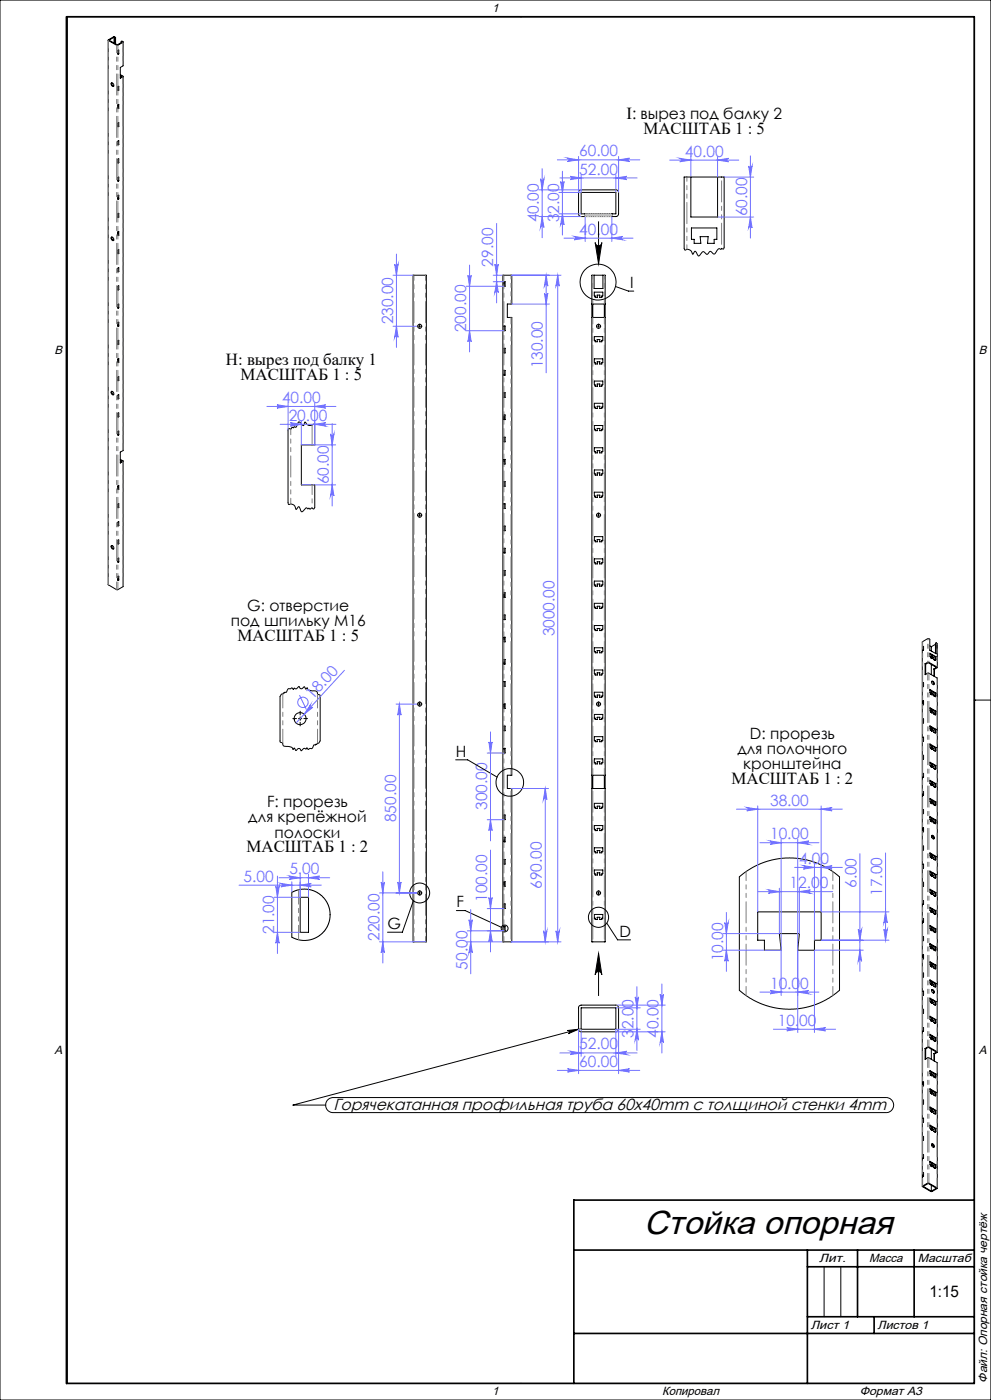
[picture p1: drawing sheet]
<svg xmlns="http://www.w3.org/2000/svg" width="297mm" height="420mm" viewBox="0 0 297 420" stroke-linecap="round" stroke-linejoin="round" font-family="sans-serif">
<g fill="none" stroke="#000" stroke-width=".3">
<path d="M0 0h297v420h-297zM20 5h272v410h-272zM32.4 12v163.4l2.6 1.5 1.9-1v-37.6M34.2 11.2l-1.5 .8 2.4 1.5 1.5-.9-.3-.2M34.2 11.2l.3 .1M34.2 11.2v1.7M34.5 11.3v1.8M34.6 11.2l-.5-.2-1.7 1.1 2.7 1.5 1.8-1-.4-.3-.2 .1M34.6 11.2l-.1 .1M34.6 11.2v2M35.3 15.1l.3-.1v1.1M35.3 15.1v1.2l.3-.2"/>
<path d="M35.3 15.1l.1 .9M35.3 16h.1M35.4 16l.2 .1M35.4 16l-.1 .1M36.3 12.4v.4M36.9 12.6v7.1l-.8 .5v3.3l.8-.5-.8-.6M156 5h.1M33.3 25a.55 .55 0 0 1 .7 .2 .55 .55 0 0 1-.2 .7l-.4-.3zM33.5 24.9v.4l.6 .5M35.3 26l.3-.1v1.1l-.3 .1zM35.3 31.5l.3-.2v1.2l-.3 .1zM35.3 36.9l.3-.1v1.1l-.3 .1z"/>
<path d="M35.3 26.9h.1M35.3 32.4h.1M35.3 37.8h.1M35.4 26v.9M35.4 31.5v.9M35.4 36.9v.9M35.4 26.9l.2 .1M35.4 26.9h-.1M35.4 32.4l.2 .1M35.4 32.4h-.1M35.4 37.8l.2 .1M35.4 37.8h-.1"/>
<path d="M36.1 22.6l.5 .3-.5 .4M36.9 22.9v112.2l-.8 .5v3.3l.8-.5-.8-.6M35.3 42.4l.3-.2v1.1l-.3 .2zM35.3 47.8l.3-.2v1.2l-.3 .1zM35.3 53.3l.3-.2v1.1l-.3 .2zM35.3 58.7l.3-.2v1.2l-.3 .1zM35.3 43.2l.1 .1M35.3 48.7h.1M35.3 54.1h.1M35.3 59.6h.1M35.4 54.1l.2 .1M35.4 42.3v.9"/>
<path d="M35.4 47.7v1M35.4 53.2v.9M35.4 58.6v1M35.4 43.2l.2 .1M35.4 43.2l-.1 .1M35.4 48.7l.2 .1M35.4 54.1l-.1 .1M35.4 59.6l.2 .1M35.4 59.6h-.1M173.6 57.2l.4-.2h10.6a.78 .78 0 0 1 .8 .7v6.5l-.4 .6-10.8 .2a.78 .78 0 0 1-.8-.8v-6.6zM174.2 57.7h10.4v6.5h-10.4zM205 53.1h12v21.1l-.1 .5-.6-.2-.2 .3a.74 .74 0 0 0-1.2 .4l-.7 1-.4-.1-.4-.4a.53 .53 0 0 0-.6-.3 .53 .53 0 0 0-.5 .5 .52 .52 0 0 1-.5 .4 .52 .52 0 0 1-.5-.4l-.2-.3a1.16 1.16 0 0 0-1.4 1l-.4 .1-1-1.3-.7 .9a1.61 1.61 0 0 0-2.4-1.3l-.2-.5z"/>
<path d="M207 53.1v12h8.1v-12M33.4 71.1a.58 .58 0 0 1 .6 .4 .58 .58 0 0 1-.2 .7l-.5-.6zM33.5 71.1v.5l.6 .5M35.3 70.1l.1 .1M35.3 64.1l.3-.1v1.1l-.3 .2zM35.3 69.6l.3-.2v1.2l-.3 .1zM35.3 75l.3-.1v1.1l-.3 .1zM35.3 65h.1M35.3 75.9h.1M35.4 64.1v.9M35.4 69.6v.9M35.4 75v.9"/>
<path d="M35.4 65l.2 .1M35.4 70.5l.2 .1M35.4 70.5h-.1M35.4 75.9l.2 .1M35.4 75.9h-.1M175.4 64.2v.8M178.4 72.8a1.01 1.01 0 0 0 1 .9 1.01 1.01 0 0 0 1-.9l-1 6.3zM179.4 66.4v12.7M183.4 64.2v.8M207.2 68.4h7.6v3.4h-.8v1.2h-1.9l.1-2h-2.4l.2 2h-2v-1.2h-.8zM35.3 80.5l.3-.2v1.2l-.3 .1zM35.3 85.9l.3-.2v1.2l-.3 .1z"/>
<path d="M35.3 91.4l.3-.2v1.1l-.3 .2zM35.3 96.8l.3-.2v1.2l-.3 .1zM35.3 81.4h.1M35.3 86.8h.1M35.3 92.2l.1 .1M35.3 97.7h.1M35.4 80.4v1M35.4 85.9v.9M35.4 91.3v.9M35.4 96.7v1M35.4 81.4l.2 .1M35.4 86.8l.2 .1"/>
<path d="M35.4 86.8h-.1M35.4 92.2l.2 .1M35.4 92.2l-.1 .1M35.4 97.7l.2 .1M35.4 97.7h-.1M123.8 82.6h4v200h-4zM125.6 97.9h.3M125.8 97.7v.4M150.7 82.6h2.7v8.6h-1.4v4h1.4v137.4h-1.4v4h1.4v46h-2.7zM151.1 84.5h.3v1.4h-.3zM151.1 97.8h.3v1.4h-.3zM177.4 82.6h4v200h-4z"/>
<path d="M177.4 91.2h.3M177.4 95.2h.3M177.7 91.2h3.4M177.7 95.2h3.4M177.7 91.2v4M178 82.6v4h2.7v-4M178.1 87.6h2.6v1.2h-.3v.4h-.7l.1-.7h-.8v.7h-.6v-.4h-.3zM179.2 97.9h.3M179.4 97.7v.4M181.1 95.2h.3M181.1 91.2h.3M181.1 91.2v4"/>
<path d="M184.5 86l3.8 1.3h1.6M33.3 117.5a.55 .55 0 0 1 .7 .3 .55 .55 0 0 1-.2 .7l-.4-.4zM33.5 117.4v.5l.6 .5M35.3 108.6h.1M35.3 102.2l.3-.1v1.1l-.3 .2zM35.3 107.7l.3-.2v1.2l-.3 .1zM35.3 113.1l.3-.1v1.1l-.3 .1zM35.3 118.6l.3-.2v1.2l-.3 .1zM35.3 103.1h.1M35.3 114h.1M35.3 119.5h.1M35.4 102.2v.9"/>
<path d="M35.4 107.7v.9M35.4 113.1v.9M35.4 118.5v1M35.4 103.1l.2 .1M35.4 103.1l-.1 .1M35.4 108.6l.2 .1M35.4 108.6h-.1M35.4 114l.2 .1M35.4 114h-.1M35.4 119.5l.2 .1M151.1 104.5h.3v1.4h-.3zM151.1 111.1h.3v1.5h-.3z"/>
<path d="M151.1 117.8h.3v1.4h-.3zM178.1 101h2.6v1.1h-.3v.4h-.7l.1-.6h-.8v.6h-.6v-.4h-.3zM178.1 107.7h2.6v1.1h-.3v.4h-.7l.1-.7h-.8v.7h-.6v-.4h-.3zM178.1 114.3h2.6v1.1h-.3v.5h-.7l.1-.7h-.8v.7h-.6v-.5h-.3zM35.3 124l.3-.1v1.1l-.3 .1zM35.3 129.5l.3-.2v1.1l-.3 .2zM35.3 124.9h.1M35.3 130.3l.1 .1M35.4 124v.9M35.4 129.4v.9M35.4 124.9l.2 .1M35.4 124.9h-.1"/>
<path d="M35.4 130.3l.2 .1M35.4 130.3l-.1 .1M36.1 138l.5 .3-.5 .4M86.5 128.6h.1a.68 .68 0 0 0 1-.4l.3 .2 .3-.4 .5 .2 .9-1.6 1.3 1.1 .5-1.1a1.62 1.62 0 0 0 2.6 .7l.3 .4v5.8h-4v12h4v6.7l-.3 .5a.71 .71 0 0 0-1.1 0l-.3-.2-.2 .1a.65 .65 0 0 0-.7-.2 .65 .65 0 0 0-.5 .5l-.6 .6a1.71 1.71 0 0 1-.9-1.4l-.3-.1-.7 .8a1.62 1.62 0 0 0-2.2-1.5zM151.1 124.5h.3v1.4h-.3zM151.1 131.1h.3v1.5h-.3zM151.1 137.8h.3v1.4h-.3zM178.1 121h2.6v1.1h-.3v.4h-.7l.1-.6h-.8v.6h-.6v-.4h-.3zM178.1 127.7h2.6v1.1h-.3v.4h-.7l.1-.7h-.8v.7h-.6v-.4h-.3zM178.1 134.3h2.6v1.1h-.3v.5h-.7l.1-.7h-.8v.7h-.6v-.5h-.3zM35.3 145.8l.3-.2v1.2l-.3 .1zM35.3 151.2l.3-.1v1.1l-.3 .1z"/>
<path d="M35.3 156.7l.3-.2v1.2l-.3 .1zM35.3 146.7h.1M35.3 152.1h.1M35.3 157.6h.1M35.4 145.8v.9M35.4 151.2v.9M35.4 156.7v.9M35.4 146.7l.2 .1M35.4 146.7h-.1M35.4 152.1l.2 .1M35.4 152.1h-.1M35.4 157.6l.2 .1"/>
<path d="M35.4 157.6h-.1M125.6 154.6h.3M125.8 154.4v.3M151.1 144.5h.3v1.4h-.3zM151.1 151.1h.3v1.5h-.3zM151.1 157.8h.3v1.4h-.3zM178.1 141h2.6v1.1h-.3v.4h-.7l.1-.6h-.8v.6h-.6v-.4h-.3zM178.1 147.7h2.6v1.1h-.3v.4h-.7l.1-.7h-.8v.7h-.6v-.4h-.3zM179.2 154.6h.3M179.4 154.4v.3M33.4 163.7a.57 .57 0 0 1 .6 .3 .57 .57 0 0 1-.2 .7l-.5-.5zM33.5 163.7v.5l.6 .4"/>
<path d="M35.3 162.7h.1M35.3 162.1l.3-.1v1.1l-.3 .1zM35.3 167.6l.3-.2v1.2l-.3 .1zM35.3 173l.3-.2v1.2l-.3 .1zM35.3 168.4h.1M35.3 173.9h.1M35.4 162.1v.9M35.4 167.5v.9M35.4 172.9v1M35.4 163l.2 .1M35.4 163h-.1M35.4 168.4l.2 .2"/>
<path d="M35.4 173.9l.2 .1M151.1 164.5h.3v1.4h-.3zM151.1 171.2h.3v1.4h-.3zM151.1 177.8h.3v1.4h-.3zM178.1 161h2.6v1.1h-.3v.4h-.7l.1-.6h-.8v.6h-.6v-.4h-.3zM178.1 167.7h2.6v1.1h-.3v.4h-.7l.1-.7h-.8v.7h-.6v-.4h-.3zM178.1 174.3h2.6v1.2h-.3v.3h-.7l.1-.6h-.8v.6h-.6v-.3h-.3zM151.1 184.5h.3v1.4h-.3zM151.1 191.2h.3v1.4h-.3zM151.1 197.8h.3v1.4h-.3zM178.1 181h2.6v1.1h-.3v.4h-.7l.1-.6h-.8v.6h-.6v-.4h-.3zM178.1 187.7h2.6v1.1h-.3v.4h-.7l.1-.7h-.8v.7h-.6v-.4h-.3z"/>
<path d="M178.1 194.3h2.6v1.2h-.3v.3h-.7l.1-.6h-.8v.6h-.6v-.3h-.3zM276.5 194l.3-.1v1.2l-.3 .1zM276.5 194l.2 .2M276.7 194.2v.9M276.8 194.1l-.1 .1M277.2 199.1v3.3l1-.5 2.7 1.6v112.1M277.2 199.1l1.1-.4 2.6 1.5-.8 .6M277.2 199.1l.2 .1M277.4 199.2l.8-.4 2.4 1.4-.7 .5M277.4 199.2v3.1M278.7 193.8l.4 .2M278.7 196.2l1.6 .9"/>
<path d="M279.1 194v1.3M279.1 196.4v1.1M279.1 199.4v3M279.2 196.5v.2l.2-.1M279.3 197l.6 .4-.1 .5 .5 .3v-1.1M279.3 197l-.2 .1 .1 .4M279.4 196.6h.1M279.4 195.4v.1M280.4 193.3l-1.3 .7M280.5 197l-1.8-1v.9l.7 .7-.1-.6M280.5 197v.9l-.2-.1-.2 .3M280.5 197l-.2 .1"/>
<path d="M280.6 192.9v3.2l-1.9-1v-3.3l-.7-.2-1.6 1v163.3M280.6 192.9l.3 .2v7.1M280.6 192.9l-.2 .1v3M84.2 208.4l.5-.1 .2-.4 .4-.2a.57 .57 0 0 0 .7-.5 .78 .78 0 0 1 1.1-.6l.4-.2 .4 .5 .3-.5a.73 .73 0 0 0 .8 .2 .73 .73 0 0 0 .5-.6l.1-.1a.83 .83 0 0 0 .8 .7 .83 .83 0 0 0 .8-.6l.5 .7 .4-.4a.9 .9 0 0 0 1 .9l1.8 .2 .2 .9 .9 .3v13.7l-.4 .6h-.5l-.1 .4-.9 .2a1.03 1.03 0 0 1-.9 1.1l-.8 .2-.5-.5-.2 .4a.73 .73 0 0 0-.8-.2 .73 .73 0 0 0-.5 .7h-.1a.78 .78 0 0 0-.7-.7 .78 .78 0 0 0-.8 .7l-.6-.8-.4 .5a1.13 1.13 0 0 0-1.5-1l-1.4-.2-.2-.8-.8-.4v-13.6zM89.4 215.6h1.1M90 215.1v1M125.6 211.2h.3M125.8 211v.4M151.1 204.5h.3v1.4h-.3zM151.1 211.2h.3v1.4h-.3zM151.1 217.8h.3v1.4h-.3zM178.1 201h2.6v1.1h-.3v.4h-.7l.1-.7h-.8v.7h-.6v-.4h-.3z"/>
<path d="M178.1 207.7h2.6v1.1h-.3v.4h-.7l.1-.7h-.8v.7h-.6v-.4h-.3zM178.1 214.3h2.6v1.2h-.3v.3h-.7l.1-.6h-.8v.6h-.6v-.3h-.3zM179.2 211.2h.3M179.4 211v.4M276.5 204.9l.3-.1v1.1l-.3 .2zM276.5 210.4l.3-.2v1.2l-.3 .1zM276.5 215.8l.3-.1v1.1l-.3 .2zM276.5 215.8l.2 .1M276.5 210.4l.2 .1M276.5 204.9l.2 .2M276.7 205.1v.9M276.7 210.5v.9"/>
<path d="M276.7 215.9v1M276.7 215.9h.1M276.8 210.4l-.1 .1M276.8 205l-.1 .1M278.7 218l1.6 .9M278.7 212.5l1.6 .9M278.7 207.1l1.6 .9M279.1 207.3v1.1M279.1 212.8v1M279.1 218.2v1.1M279.2 218.2v.3l.2-.1M279.2 207.3v.3l.2-.1"/>
<path d="M279.2 212.8v.3l.2-.2M279.2 204.4l.6 .4v.6M279.3 204.3a.56 .56 0 0 1 .7 .4 .56 .56 0 0 1-.3 .7l-.5-.5zM279.3 207.9l.6 .4-.1 .5 .5 .2v-1M279.3 213.4l.6 .3-.1 .5 .5 .3v-1.1M279.3 218.8l.6 .3-.1 .6 .5 .2v-1M279.3 218.8l-.2 .1 .1 .4M279.3 213.4l-.2 .1 .1 .3M279.3 207.9l-.2 .2 .1 .3M279.4 207.5h.1M279.4 212.9v.1M279.9 200.7v2.1"/>
<path d="M279.9 200.7l.2 .1M280.1 200.8v2.1M280.5 207.9l-1.8-1v.9l.7 .7-.1-.6M280.5 213.3l-1.8-1v.9l.7 .7-.1-.5M280.5 218.8l-1.8-1v.9l.2 .4 .5 .3-.1-.6M280.5 207.9v.9l-.4 .1M280.5 213.3v1l-.4 .1M280.5 218.8v.9l-.4 .1M280.5 218.8l-.2 .1M280.5 213.3l-.2 .1M280.5 207.9l-.2 .1M292 210h.1"/>
<path d="M292 210h5M136.6 227.9h3.6l8.8 5.2M151.1 224.5h.3v1.4h-.3zM177.4 236.6h.3M177.4 232.6h.3M177.7 236.6h3.4M177.7 232.6h3.4M177.7 232.6v4M178.1 221h2.6v1.1h-.3v.4h-.7l.1-.7h-.8v.7h-.6v-.4h-.3zM178.1 227.7h2.6v1.1h-.3v.4h-.7l.1-.7h-.8v.7h-.6v-.4h-.3zM181.1 232.6h.3M181.1 236.6h.3"/>
<path d="M181.1 232.6v4M276.5 221.3l.3-.2v1.2l-.3 .1zM276.5 226.7l.3-.1v1.1l-.3 .1zM276.5 232.1l.3-.1v1.2l-.3 .1zM276.5 237.6l.3-.1v1.1l-.3 .1zM276.5 237.6l.2 .1M276.5 232.1l.2 .2M276.5 226.7l.2 .1M276.5 221.3l.2 .1M276.7 221.4v.9M276.7 226.8v.9M276.7 232.3v.9"/>
<path d="M276.7 237.7v.9M276.7 232.3h.1M276.8 237.7h-.1M276.8 226.8h-.1M276.8 221.4h-.1M278.7 239.8l1.6 .9M278.7 234.3l1.6 .9M278.7 228.9l1.6 .9M278.7 223.4l1.6 .9M279.1 223.7v1M279.1 229.1v1M279.1 234.5v1.1"/>
<path d="M279.1 240v1M279.2 234.6v.2l.2-.1M279.2 223.7v.2l.2-.1M279.2 229.1v.3l.2-.1M279.3 224.2l.1 .6-.7-.7v-.9l1.8 1M279.3 224.2l.6 .4-.1 .5 .5 .3v-1.1M279.3 229.7l.6 .3-.1 .6 .5 .2v-1M279.3 235.1l.6 .4-.1 .5 .5 .3v-1.1M279.3 235.1l-.2 .1 .1 .4M279.3 229.7l-.2 .1 .1 .4M279.3 224.2l-.1 .5M279.4 229.3h.1"/>
<path d="M279.4 223.8h.1M280.5 229.7l-1.8-1v.9l.7 .7-.1-.6M280.5 235.1l-1.8-1v.9l.2 .5 .5 .2-.1-.6M280.5 224.2v1l-.4 .1M280.5 229.7v.9l-.4 .1M280.5 235.1v1l-.2-.2-.2 .3M280.5 235.1l-.2 .1M280.5 229.7l-.2 .1M280.5 224.2l-.2 .1M151.1 244.5h.3v1.4h-.3zM151.1 251.2h.3v1.4h-.3zM151.1 257.8h.3v1.4h-.3z"/>
<path d="M178.1 241h2.6v1.1h-.3v.4h-.7l.1-.7h-.8v.7h-.6v-.4h-.3zM178.1 247.7h2.6v1.1h-.3v.4h-.7l.1-.7h-.8v.7h-.6v-.4h-.3zM178.1 254.3h2.6v1.2h-.3v.4h-.7l.1-.7h-.8v.7h-.6v-.4h-.3zM276.5 243l.3-.1v1.1l-.3 .2zM276.5 248.5l.3-.2v1.2l-.3 .1zM276.5 253.9l.3-.1v1.1l-.3 .2zM276.5 259.4l.3-.2v1.2l-.3 .1zM276.5 259.4l.2 .1M276.5 253.9l.2 .2M276.5 248.5l.2 .1M276.5 243l.2 .2M276.7 243.2v.9"/>
<path d="M276.7 248.6v.9M276.7 254.1v.9M276.7 259.5v.9M276.8 259.5h-.1M276.8 254l-.1 .1M276.8 248.5l-.1 .1M276.8 243.1l-.1 .1M278.7 256.1l1.6 .9M278.7 245.2l1.6 .9M279.1 245.4v1.1M279.1 256.3v1.1M279.2 240v.3l.2-.1"/>
<path d="M279.2 245.5v.2l.2-.1M279.2 256.3v.3l.2-.1M279.2 250.7a.57 .57 0 0 1 .7 .2 .57 .57 0 0 1-.1 .8l-.5-.3zM279.2 250.7l.6 .4v.6M279.3 240.6l.1 .6-.7-.7v-1l1.8 1.1M279.3 256.9l.1 .6-.5-.3-.2-.4v-.9l1.8 1M279.3 240.6l.6 .3-.1 .5 .5 .3v-1M279.3 246l.6 .4-.1 .5 .5 .2v-1M279.3 256.9l.6 .4-.1 .5 .5 .2v-1M279.3 256.9l-.2 .1 .1 .4M279.3 246l-.2 .2 .1 .3M279.3 240.6l-.1 .4"/>
<path d="M279.4 245.6h.1M279.4 240.1v.1M279.4 256.5h.1M279.4 250.7v.4M279.4 251l-.2 .1M280.5 246l-1.8-1v.9l.7 .7-.1-.6M280.5 240.6v.9l-.4 .1M280.5 246v.9l-.4 .1M280.5 256.9v.9l-.4 .1M280.5 256.9l-.2 .1M280.5 246l-.2 .1M280.5 240.6l-.2 .1"/>
<path d="M87.5 267.7l1.5-.7 1.5-.2 2.8 .2 2.7 1.4 1.9 2.1 1 2.9v1.7l-.2 1.4-1.4 2.7-2.1 1.8-1.6 .8-1.9 .3-2.2-.1-2-.9zM90 269.2h2.5v10.5h-2.5zM123.9 270.2l-3.3 9.5h-4.5M125.6 267.9h.3M125.8 267.7v.4M136.8 273.2h2.6l10.8 5M151.1 264.5h.3v1.4h-.3zM151.1 271.2h.3v1.4h-.3zM151.1 277.8h.3v1.4h-.3zM178.1 261h2.6v1.1h-.3v.4h-.7l.1-.7h-.8v.7h-.6v-.4h-.3zM178.1 274.3h2.6v1.2h-.3v.4h-.7l.1-.7h-.8v.7h-.6v-.4h-.3zM179.2 267.9h.3"/>
<path d="M179.4 267.7v.4M181.9 276.9l3.2 5.1h3.9M221.6 263l3.2-2.3 3.3-1.7 4.5-1.3 3.9-.3 4.4 .4 4.2 1.2 3.4 1.8 3.1 2.2-.1 34.2-3.1 2.3-3.9 1.9-4.1 1.1-4.3 .3-3.9-.5-3.9-1.1-3.5-1.7-3.2-2.4zM227.1 273.6h19v8.5h-2v3h-5l.5-5h-6l.5 5h-5v-3h-2zM276.5 264.8l.3-.1v1.1l-.3 .1zM276.5 270.2l.3-.1v1.2l-.3 .1zM276.5 275.7l.3-.1v1.1l-.3 .1zM276.5 275.7l.2 .1M276.5 270.2l.2 .2M276.5 264.8l.2 .1M276.7 264.9v.9M276.7 270.4v.9"/>
<path d="M276.7 275.8v.9M276.7 270.4h.1M276.8 275.8h-.1M276.8 264.9h-.1M278.7 277.9l1.6 .9M278.7 272.4l1.6 .9M278.7 267l1.6 .9M278.7 261.5l1.6 .9M279.1 261.8v1M279.1 267.2v1M279.1 272.6v1.1M279.1 278.1v1"/>
<path d="M279.2 267.2v.3l.2-.1M279.2 278.1v.3l.2-.2M279.2 261.8v.2l.2-.1M279.2 272.7v.2l.2-.1M279.3 262.4l.6 .3-.1 .5 .5 .3v-1.1M279.3 267.8l.6 .3-.1 .6 .5 .2v-1M279.3 273.2l.6 .4-.1 .5 .5 .3v-1.1M279.3 278.7l.6 .3-.1 .5 .5 .3v-1M279.3 278.7l-.2 .1 .1 .3M279.3 273.2l-.2 .1 .1 .4M279.3 267.8l-.2 .1 .1 .4M279.3 262.4l-.2 .1 .1 .3"/>
<path d="M279.4 261.9h.1M279.4 272.8h.1M280.5 262.3l-1.8-1v.9l.7 .7-.1-.5M280.5 267.8l-1.8-1v.9l.7 .7-.1-.6M280.5 273.2l-1.8-1v.9l.2 .5 .5 .2-.1-.6M280.5 278.7l-1.8-1.1v1l.7 .7-.1-.6M280.5 262.3v1l-.4 .1M280.5 267.8v.9l-.4 .1M280.5 273.2v1l-.4 .1M280.5 278.7v.9l-.4 .1M280.5 278.7l-.2 .1M280.5 273.2l-.2 .1"/>
<path d="M280.5 267.8l-.2 .1M280.5 262.3l-.2 .1M179.4 286.1l1 6.3a1.01 1.01 0 0 0-1-.9 1.01 1.01 0 0 0-1 .9zM179.4 286.1v12.7M276.5 281.1l.3-.1v1.2l-.3 .1zM276.5 286.6l.3-.2v1.2l-.3 .1zM276.5 292l.3-.1v1.1l-.3 .2zM276.5 297.5l.3-.2v1.2l-.3 .1zM276.5 297.5l.2 .1M276.5 292l.2 .2M276.5 286.6l.2 .1M276.5 281.1l.2 .2"/>
<path d="M276.7 281.3v.9M276.7 286.7v.9M276.7 292.2v.9M276.7 297.6v.9M276.7 286.7h.1M276.8 297.6h-.1M276.8 292.1l-.1 .1M276.8 281.2l-.1 .1M278.7 299.6l1.6 .9M278.7 294.2l1.6 .9M278.7 288.7l1.6 .9M278.7 283.3l1.6 .9"/>
<path d="M279.1 283.5v1.1M279.1 289v1M279.1 294.4v1.1M279.1 299.9v1M279.2 283.6v.2l.2-.1M279.2 294.4v.3l.2-.1M279.2 289v.3l.2-.2M279.2 299.9v.3l.2-.2M279.2 297l.6 .4v.5M279.3 296.8a.56 .56 0 0 1 .7 .4 .56 .56 0 0 1-.3 .7l-.5-.5zM279.3 295l.1 .6-.7-.7v-.9l1.8 1M279.3 284.1l.6 .4-.1 .5 .5 .3v-1.1"/>
<path d="M279.3 289.6l.6 .3-.1 .5 .5 .3v-1.1M279.3 295l.6 .4-.1 .5 .5 .2v-1M279.3 295l-.1 .5M279.3 289.6l-.2 .1 .1 .3M279.3 284.1l-.2 .2 .1 .3M279.4 289.1v.1M280.5 284.1l-1.8-1v.9l.7 .7-.1-.6M280.5 289.5l-1.8-1v.9l.2 .5 .5 .2-.1-.5M280.5 284.1v.9l-.4 .1M280.5 289.5v1l-.4 .1M280.5 295v.9l-.4 .1M280.5 295l-.2 .1"/>
<path d="M280.5 289.5l-.2 .1M280.5 284.1l-.2 .1M170 309.2l3.4-.4-3.1 1.3a.5 .5 0 0 0 .4-.6 .5 .5 0 0 0-.7-.3zM173.4 308.8l-85.6 22.7h9.8M173.6 301.8l.6-.3 10.8 .2 .4 .6v6.5a.78 .78 0 0 1-.8 .7h-10.4a.73 .73 0 0 1-.8-.7v-6.6zM174.2 302.3h10.4v6.5h-10.4zM276.5 302.9l.3-.1v1.1l-.3 .2zM276.5 308.4l.3-.2v1.2l-.3 .1zM276.5 308.4l.2 .1M276.5 302.9l.2 .1M276.7 303v1M276.7 308.5v.9"/>
<path d="M276.7 303h.1M276.8 308.5h-.1M277.2 314.6v3.2l1.1-.5 2.6 1.6v37.6M277.2 314.6l1.1-.5 2.5 1.4v.3l-.7 .4M277.2 314.6l.2 .1M277.4 314.7l.8-.5 2.4 1.4-.7 .5M277.4 314.7v3M278.7 310.5l1.6 .9M278.7 305.1l1.6 .9M279.1 305.3v1M279.1 310.7v1.1M279.1 314.8v3"/>
<path d="M279.2 310.8v.2l.2-.1M279.2 305.3v.3l.2-.1M279.3 311.3l.1 .6-.7-.7v-.9l1.8 1M279.3 300.5l.6 .3-.1 .5 .5 .3v-1.1M279.3 305.9l.6 .3-.1 .6 .5 .2v-1M279.3 311.3l.6 .4-.1 .5 .5 .3v-1.1M279.3 311.3l-.2 .1 .1 .4M279.3 305.9l-.2 .1 .1 .4M279.3 300.5l-.2 .1 .1 .3M279.4 300h.1M279.4 305.5h.1M279.9 316.1v2.2"/>
<path d="M279.9 316.1l.2 .1M280.1 316.2v2.2M280.5 300.4l-1.8-1v.9l.7 .7-.1-.5M280.5 305.9l-1.8-1v.9l.2 .4 .5 .3-.1-.6M280.5 300.4v1l-.4 .1M280.5 305.9v.9l-.2-.1-.2 .2M280.5 311.3v1l-.4 .1M280.5 311.3l-.2 .1M280.5 305.9l-.2 .1M280.5 300.4l-.2 .1M98.3 329.9l1.4-.6h165.9a2.26 2.26 0 0 1 2.2 2.2 2.26 2.26 0 0 1-2.2 2.3h-165.7a2.25 2.25 0 0 1-2.1-1.4 2.25 2.25 0 0 1 .5-2.5zM276.5 324.7l.3-.1v1.1l-.3 .1z"/>
<path d="M276.5 330.1l.3-.1v1.1l-.3 .2zM276.5 335.6l.3-.2v1.2l-.3 .1zM276.5 335.6l.2 .1M276.5 330.1l.2 .2M276.5 324.7l.2 .1M276.7 324.8v.9M276.7 330.3v.9M276.7 335.7v.9M276.8 335.7h-.1M276.8 330.2l-.1 .1M276.8 324.8h-.1M278.7 337.7l1.6 .9"/>
<path d="M278.7 332.3l1.6 .9M278.7 326.8l1.6 1M278.7 321.4l1.6 .9M279.1 321.6v1.1M279.1 327.1v1M279.1 332.5v1.1M279.1 338v1M279.2 327.1v.3l.2-.2M279.2 332.5v.3l.2-.1M279.2 338v.3l.2-.2M279.3 327.7l.1 .6-.5-.3-.2-.5v-.9l1.8 1.1M279.3 322.2l.6 .4-.1 .5 .5 .3v-1.1"/>
<path d="M279.3 327.7l.6 .3-.1 .5 .5 .3v-1M279.3 333.1l.6 .4-.1 .5 .5 .2v-1M279.3 338.6l.6 .3-.1 .5 .5 .3v-1.1M279.3 338.6l-.2 .1 .1 .3M279.3 333.1l-.2 .2 .1 .3M279.3 327.7l-.2 .1 .1 .3M279.3 322.2l-.2 .2 .1 .3M279.4 332.7h.1M279.4 338.1v.1M280.5 322.2l-1.8-1v.9l.2 .5 .5 .2-.1-.6M280.5 333.1l-1.8-1v.9l.7 .7-.1-.6M280.5 338.5l-1.8-1v.9l.7 .7-.1-.5"/>
<path d="M280.5 322.2v.9l-.2-.1-.2 .3M280.5 327.7v.9l-.4 .1M280.5 333.1v.9l-.4 .1M280.5 338.5v1l-.4 .1M280.5 338.5l-.2 .1M280.5 333.1l-.2 .1M280.5 327.7l-.2 .1M280.5 322.2l-.2 .1M276.4 355.9l1.8-1 2.7 1.6-1.9 1zM276.5 341l.3-.1v1.1l-.3 .2zM276.5 346.5l.3-.2v1.2l-.3 .1zM276.5 351.9l.3-.1v1.1l-.3 .1z"/>
<path d="M276.5 351.9l.2 .1M276.5 346.5l.2 .1M276.5 341l.2 .1M276.7 355.9l1.5-.8 2.4 1.4-1.5 .8zM276.7 341.1v1M276.7 346.6v.9M276.7 352v.9M276.7 341.1h.1M276.8 352h-.1M276.8 346.6h-.1M278.7 348.6l1.6 .9M279.1 348.9v1"/>
<path d="M279.1 355.6v1.7M279.2 348.9v.2l.2-.1M279.2 343.2a.59 .59 0 0 1 .7 .3 .59 .59 0 0 1-.1 .7l-.5-.3zM279.2 343.2l.6 .5v.5M279.3 349.5l.6 .3-.1 .5 .5 .3v-1.1M279.3 349.5l-.2 .1 .1 .3M279.4 349h.1M279.4 343.3v.3M279.4 343.6l-.2 .1M280.5 349.4l-1.8-1v.9l.7 .7-.1-.5M280.5 349.4v1l-.4 .1M280.5 349.4l-.2 .1"/>
<path d="M247 380v15M252 380v15M156 415h.1"/>
<circle cx="125.8" cy="97.9" r=".61"/>
<circle cx="179.2" cy="84.6" r="5.4"/>
<circle cx="179.4" cy="97.9" r=".61"/>
<circle cx="125.8" cy="154.6" r=".61"/>
<circle cx="179.4" cy="154.6" r=".61"/>
<circle cx="90" cy="215.6" r="1.8"/>
<circle cx="125.8" cy="211.2" r=".6"/>
<circle cx="179.4" cy="211.2" r=".6"/>
<circle cx="152.8" cy="234.7" r="4.1"/>
<circle cx="125.8" cy="267.9" r=".61"/>
<circle cx="125.8" cy="267.9" r="3"/>
<circle cx="151.2" cy="278.5" r="1.02"/>
<circle cx="179.4" cy="275.2" r="3"/>
<circle cx="179.4" cy="267.9" r=".61"/>
</g>
<path d="M153.1 95.2v137.3M177.7 95.2v137.3M181.1 95.2v137.3" fill="none" stroke="#808080" stroke-width=".3" stroke-dasharray="6.3 1.3 1.3 1.3 1.3 1.3" stroke-dashoffset="4.4"/>
<path d="M153.1 82.5v8.7M177.7 82.5v8.7M181.1 82.5v8.7" fill="none" stroke="#808080" stroke-width=".3" stroke-dasharray="6.3 1.3 1.3 1.3 1.3 1.3" stroke-dashoffset="5.2"/>
<path d="M124.1 82.5v200M127.5 82.5v200M151 82.5v200" fill="none" stroke="#808080" stroke-width=".3" stroke-dasharray="6.3 1.3 1.3 1.3 1.3 1.3" stroke-dashoffset="4.8"/>
<path d="M153.1 236.5v46M177.7 236.5v46M181.1 236.5v46" fill="none" stroke="#808080" stroke-width=".3" stroke-dasharray="6.3 1.3 1.3 1.3 1.3 1.3" stroke-dashoffset="-.8"/>
<path d="M36.8 138.4v37.6M93.5 145.5v6.8M278 317.4v37.5M278.4 317.4v37.5M280.8 318.8v37.5" fill="none" stroke="#808080" stroke-width=".3" stroke-dasharray="6.3 1.3 1.3 1.3 1.3 1.3" stroke-dashoffset="3.4"/>
<path d="M32.5 12.1v163.4M35 13.6v163.3M35.3 13.6v163.3M276.5 192.5v163.3" fill="none" stroke="#808080" stroke-width=".3" stroke-dasharray="6.3 1.3 1.3 1.3 1.3 1.3" stroke-dashoffset="4.1"/>
<path d="M36.8 12.7v7.1M278 191.6v7.1M278.4 191.6v7.1M280.8 193v7.1" fill="none" stroke="#808080" stroke-width=".3" stroke-dasharray="6.3 1.3 1.3 1.3 1.3 1.3" stroke-dashoffset="6"/>
<path d="M36.8 23v112.2M278 202v112.1M278.4 202v112.1M280.8 203.4v112.1" fill="none" stroke="#808080" stroke-width=".3" stroke-dasharray="6.3 1.3 1.3 1.3 1.3 1.3" stroke-dashoffset="4.3"/>
<path d="M223.6 261.5v37.1M249.6 261.5v37.1" fill="none" stroke="#808080" stroke-width=".3" stroke-dasharray="6.3 1.3 1.3 1.3 1.3 1.3" stroke-dashoffset="3.6"/>
<path d="M89.5 266.9v15" fill="none" stroke="#808080" stroke-width=".3" stroke-dasharray="6.3 1.3 1.3 1.3 1.3 1.3" stroke-dashoffset="2"/>
<path d="M84.8 208.3v14.6M95.2 208.3v14.6" fill="none" stroke="#808080" stroke-width=".3" stroke-dasharray="6.3 1.3 1.3 1.3 1.3 1.3" stroke-dashoffset="2.2"/>
<path d="M93.5 127.6v5.9" fill="none" stroke="#808080" stroke-width=".3" stroke-dasharray="6.3 1.3 1.3 1.3 1.3 1.3"/>
<path d="M87.1 128.8v22.3" fill="none" stroke="#808080" stroke-width=".3" stroke-dasharray="6.3 1.3 1.3 1.3 1.3 1.3" stroke-dashoffset="4.7"/>
<path d="M216.3 53.1v21.4" fill="none" stroke="#808080" stroke-width=".3" stroke-dasharray="6.3 1.3 1.3 1.3 1.3 1.3" stroke-dashoffset="-1.2"/>
<path d="M205.9 53.1v21.7" fill="none" stroke="#808080" stroke-width=".3" stroke-dasharray="6.3 1.3 1.3 1.3 1.3 1.3" stroke-dashoffset="5"/>
<g fill="none" stroke="#7171ff" stroke-width=".3">
<path d="M161.5 57h12.7M162 53.6a.51 .51 0 0 0 .5 .5 .51 .51 0 0 0 .5-.5l-.5 3.4zM162.5 50.6v20.7M167 48h24.7M167.8 53.4h23.1M168 54.5a.51 .51 0 0 0 .5 .4 .51 .51 0 0 0 .6-.4l-.5 3.2zM168.6 51.4v19.1M170.1 47.4l3.3 .6-3.3 .5a.51 .51 0 0 0 .4-.6 .51 .51 0 0 0-.4-.5zM170.9 52.9l3.3 .5-3.3 .5a.49 .49 0 0 0 .4-.5 .49 .49 0 0 0-.4-.5zM173.4 46.9v10.8M174.2 52.4v5.3h-6.7M184.6 53.4l3.3-.5a.49 .49 0 0 0-.5 .5 .49 .49 0 0 0 .5 .5z"/>
<path d="M184.6 52.4v5.3M185.4 48l3.3-.6a.51 .51 0 0 0-.5 .5 .51 .51 0 0 0 .5 .6zM185.4 46.9v10.8M200.7 48h20.7M203.7 47.5l3.3 .5-3.3 .5a.51 .51 0 0 0 .5-.5 .51 .51 0 0 0-.5-.5zM207 47v6.1M215.1 48l3.2-.5a.51 .51 0 0 0-.4 .5 .51 .51 0 0 0 .4 .5zM215.1 47v6.1M217 53.1h8.9M224.4 49.8a.51 .51 0 0 0 .5 .5 .51 .51 0 0 0 .5-.5l-.5 3.3zM224.9 46.8v24.7M118.3 79.3a.51 .51 0 0 0 .5 .5 .51 .51 0 0 0 .5-.5l-.5 3.3z"/>
<path d="M118.8 76.2v28M140.7 79.5v26.1M148.3 79.3a.51 .51 0 0 0 .5 .5 .51 .51 0 0 0 .5-.5l-.5 3.3zM148.8 67v23.9M161.5 65h12.7M162.5 65l.5 3.2a.51 .51 0 0 0-.5-.4 .51 .51 0 0 0-.5 .4zM167.5 64.2h6.7M168.6 64.2l.5 3.2a.51 .51 0 0 0-.6-.4 .51 .51 0 0 0-.5 .4zM169 71.5h20.7M172.1 70.9l3.3 .6-3.3 .4a.51 .51 0 0 0 .5-.5 .51 .51 0 0 0-.5-.5zM175.4 65v7.4M183.4 71.5l3.3-.6a.51 .51 0 0 0-.5 .5 .51 .51 0 0 0 .5 .5z"/>
<path d="M183.4 65v7.4M215.1 65.1h10.8M224.9 65.1l.5 3.3a.51 .51 0 0 0-.5-.5 .51 .51 0 0 0-.5 .5zM117.8 82.6h6M117.8 97.9h7.2M118.8 97.9l.5 3.3a.51 .51 0 0 0-.5-.5 .51 .51 0 0 0-.5 .5zM139.7 99.2h11.4M139.7 85.9h11.4M140.2 82.6a.49 .49 0 0 0 .5 .5 .49 .49 0 0 0 .5-.5l-.5 3.3zM140.7 99.2l.5 3.3a.49 .49 0 0 0-.5-.5 .49 .49 0 0 0-.5 .5zM147.8 84.5h3.3M147.8 82.6h2.9"/>
<path d="M148.8 84.5l.5 3.3a.51 .51 0 0 0-.5-.5 .51 .51 0 0 0-.5 .5zM153.1 82.6h15M153.1 91.2h11.6M163.2 87.9a.51 .51 0 0 0 .5 .5 .51 .51 0 0 0 .5-.5l-.5 3.3zM163.7 82.6l.5 3.2a.51 .51 0 0 0-.5-.4 .51 .51 0 0 0-.5 .4zM163.7 82.6v29.2M167.1 82.6l.5 3.2a.51 .51 0 0 0-.5-.4 .51 .51 0 0 0-.5 .4zM167.1 82.6v200M80 121.9h20.7M83 121.4l3.3 .5-3.3 .5a.49 .49 0 0 0 .5-.5 .49 .49 0 0 0-.5-.5zM84 127.3h16.7M86.3 120.9v8.3"/>
<path d="M87 126.8l3.3 .5-3.3 .5a.51 .51 0 0 0 .5-.5 .51 .51 0 0 0-.5-.5zM90.3 126.3v7.2h10.3M94.3 127.3l3.3-.5a.51 .51 0 0 0-.5 .5 .51 .51 0 0 0 .5 .5zM94.3 121.9l3.3-.5a.49 .49 0 0 0-.5 .5 .49 .49 0 0 0 .5 .5zM94.3 120.9v12.6M99.1 130.2a.51 .51 0 0 0 .5 .5 .51 .51 0 0 0 .5-.5l-.5 3.3zM99.6 127.1v24.7M90.3 145.5h10.3M99.6 145.5l.5 3.3a.51 .51 0 0 0-.5-.5 .51 .51 0 0 0-.5 .5zM89.7 208.5l2.1 4.3M93 211.5a.51 .51 0 0 0 .1 .7 .51 .51 0 0 0 .7 0l-2.6 2.1zM103.2 201.1l-14.5 15.8"/>
<path d="M118.7 211.2h6.3M119.7 211.2l.5 3.3a.49 .49 0 0 0-.5-.5 .49 .49 0 0 0-.5 .5zM119.7 211.2v56.7M147 219.6v32.7M146 225.9h5.1M146.5 222.6a.49 .49 0 0 0 .5 .5 .49 .49 0 0 0 .5-.5l-.5 3.3zM153.1 236.6h11.3M163.4 236.6l.5 3.3a.51 .51 0 0 0-.5-.5 .51 .51 0 0 0-.5 .5zM163.4 236.6v46M146 245.9h5.1M147 245.9l.5 3.3a.49 .49 0 0 0-.5-.5 .49 .49 0 0 0-.5 .5zM147 255v30.6"/>
<path d="M220.7 242.8h31.7M223.8 242.2l3.3 .6-3.3 .5a.51 .51 0 0 0 .5-.6 .51 .51 0 0 0-.5-.5zM227.1 241.8v31.8M227.8 252.8h17.6M230.8 252.3l3.3 .5-3.3 .5a.51 .51 0 0 0 .5-.5 .51 .51 0 0 0-.5-.5zM234.1 251.8v46.8M239.1 252.8l3.3-.5a.51 .51 0 0 0-.5 .5 .51 .51 0 0 0 .5 .5zM239.1 251.8v58M240.8 259.7l3.3 .5-3.3 .5a.51 .51 0 0 0 .5-.5 .51 .51 0 0 0-.5-.5zM244.1 259.2v22.9M246.1 242.8l3.3-.6a.51 .51 0 0 0-.5 .5 .51 .51 0 0 0 .5 .6zM246.1 241.8v31.8h20.3"/>
<path d="M257.7 256.1v35.3M265.4 255.9v26.2M71.6 265.6h24.7M82.2 279.7h7.8M82.7 265.9a.51 .51 0 0 0 .5 .5 .51 .51 0 0 0 .5-.5l-.6 3.3zM83.1 279.7l.6 3.3a.51 .51 0 0 0-.5-.5 .51 .51 0 0 0-.5 .5zM83.1 262.8v23.2M83.6 263.3h15.2M84.2 265l3.3 .6-3.3 .4a.51 .51 0 0 0 .4-.5 .51 .51 0 0 0-.4-.5zM86.7 262.8l3.3 .5-3.3 .5a.51 .51 0 0 0 .4-.5 .51 .51 0 0 0-.4-.5zM87.5 264.5v3.2M90 265.6l3.3-.6a.51 .51 0 0 0-.5 .5 .51 .51 0 0 0 .5 .5z"/>
<path d="M90 262.3v6.9h-7.8M92.5 263.3l3.3-.5a.51 .51 0 0 0-.5 .5 .51 .51 0 0 0 .5 .5zM92.5 262.3v6.9M113.7 267.9h11.3M114.2 264.6a.49 .49 0 0 0 .5 .5 .49 .49 0 0 0 .5-.5l-.5 3.3zM114.7 261.5v27.4M119.2 264.6a.49 .49 0 0 0 .5 .5 .49 .49 0 0 0 .5-.5l-.5 3.3zM140.1 279.2h11M140.5 275.9a.51 .51 0 0 0 .6 .5 .51 .51 0 0 0 .5-.5l-.5 3.3zM141.1 272.9v19.3M146 272.6h5.1M146.5 269.3a.49 .49 0 0 0 .5 .4 .49 .49 0 0 0 .5-.4l-.5 3.3z"/>
<path d="M147 279.2l.5 3.3a.49 .49 0 0 0-.5-.4 .49 .49 0 0 0-.5 .4zM162.9 279.2a.51 .51 0 0 0 .5 .5 .51 .51 0 0 0 .5-.5l-.5 3.4zM166.6 279.2a.51 .51 0 0 0 .5 .5 .51 .51 0 0 0 .5-.5l-.5 3.4zM217.2 276.8a.51 .51 0 0 0 .5 .4 .51 .51 0 0 0 .5-.4l-.5 3.3zM217.7 273.7v17.7M227.2 267.5h22.4M230.3 267l3.3 .5-3.3 .5a.51 .51 0 0 0 .5-.5 .51 .51 0 0 0-.5-.5zM233.6 266.5v13.6h-16.9M238.2 260.2h14.2M239.6 267.5l3.3-.5a.51 .51 0 0 0-.5 .5 .51 .51 0 0 0 .5 .5zM239.6 266.5v13.6M246.1 260.2l3.3-.5a.51 .51 0 0 0-.5 .5 .51 .51 0 0 0 .5 .5z"/>
<path d="M257.2 278.8a.51 .51 0 0 0 .5 .4 .51 .51 0 0 0 .5-.4l-.5 3.3zM264.9 278.8a.51 .51 0 0 0 .5 .4 .51 .51 0 0 0 .5-.4l-.5 3.3zM265.4 273.6l.5 3.3a.51 .51 0 0 0-.5-.5 .51 .51 0 0 0-.5 .5zM113.7 282.6h14.1M114.7 282.6l.5 3.3a.49 .49 0 0 0-.5-.5 .49 .49 0 0 0-.5 .5zM140.1 282.6h10.6M141.1 282.6l.5 3.3a.51 .51 0 0 0-.5-.5 .51 .51 0 0 0-.6 .5zM153.1 282.6h15M190.4 299.1a.51 .51 0 0 0 .5 .4 .51 .51 0 0 0 .5-.4l-.5 3.2zM190.9 296v19.1M197.8 298.3a.51 .51 0 0 0 .5 .4 .51 .51 0 0 0 .6-.4l-.5 3.2zM198.4 295.2v20.7"/>
<path d="M216.7 285.1h17.4M217.7 285.1l.5 3.3a.51 .51 0 0 0-.5-.5 .51 .51 0 0 0-.5 .5zM227.8 297.6h17.6M230.8 297.1l3.3 .5-3.3 .6a.51 .51 0 0 0 .5-.6 .51 .51 0 0 0-.5-.5zM239.1 297.6l3.3-.5a.51 .51 0 0 0-.5 .5 .51 .51 0 0 0 .5 .6zM246.1 282.1h20.3M257.7 285.1l.5 3.3a.51 .51 0 0 0-.5-.5 .51 .51 0 0 0-.5 .5zM258.7 285.1h-14.6v24.7M167.8 315.9h23.1M170.9 315.4l3.3 .5-3.3 .5a.51 .51 0 0 0 .5-.5 .51 .51 0 0 0-.5-.5zM173.4 308.8v13.3M174.2 308.8v8.1"/>
<path d="M184.6 315.9l3.3-.5a.51 .51 0 0 0-.5 .5 .51 .51 0 0 0 .5 .5zM184.6 301.5h14.8M184.6 309.5h14.8M184.6 302.3h7.3M185.4 308.8v13.3M190.9 308.8l.5 3.2a.51 .51 0 0 0-.5-.4 .51 .51 0 0 0-.5 .4zM191.9 308.8h-7.3v8.1M198.4 309.5l.5 3.4a.51 .51 0 0 0-.6-.5 .51 .51 0 0 0-.5 .5zM231.8 308.8h18.6M235.8 308.3l3.3 .5-3.3 .5a.49 .49 0 0 0 .5-.5 .49 .49 0 0 0-.5-.5zM244.1 308.8l3.3-.5a.49 .49 0 0 0-.5 .5 .49 .49 0 0 0 .5 .5zM167 321.1h24.7"/>
<path d="M170.1 320.6l3.3 .5-3.3 .5a.49 .49 0 0 0 .4-.5 .49 .49 0 0 0-.4-.5zM185.4 321.1l3.3-.5a.49 .49 0 0 0-.5 .5 .49 .49 0 0 0 .5 .5z"/>
<circle cx="90.8" cy="210.7" r="1.55"/>
</g>
<g fill="none" stroke="#000" stroke-width=".3" stroke-dasharray="15.2 1.3 1.3 1.3" stroke-linecap="butt">
<path d="M125.5 97.9h-.5M125.8 97.5v-.4M125.8 98.2v.4M126.1 97.9h.5M179.1 97.9h-.5M179.4 97.5v-.4M179.4 98.2v.4M179.7 97.9h.5M125.5 154.5h-.5M125.8 154.2v-.4M125.8 154.9v.4M126.1 154.5h.5"/>
<path d="M179.1 154.5h-.5M179.4 154.2v-.4M179.4 154.9v.4M179.7 154.5h.5M89 215.6h-1.3M90 214.6v-1.3M90 216.6v1.3M91 215.6h1.3M125.5 211.2h-.5M125.8 210.9v-.5M125.8 211.5v.5M126.1 211.2h.5"/>
<path d="M179.1 211.2h-.5M179.4 210.9v-.5M179.4 211.5v.5M179.7 211.2h.5M125.5 267.9h-.5M125.8 267.5v-.4M125.8 268.2v.4M126.1 267.9h.5M179.1 267.9h-.5M179.4 267.5v-.4M179.4 268.2v.4M179.7 267.9h.5"/>
</g>
<path d="M20 5h272v410h-272zM172 375h120M242 375v40M257 375v20M274 375v20M292 360h-120v55M242 395h50M242 380h50M262 395v5M172 400h120" fill="none" stroke="#000" stroke-width=".5"/>
<g fill="none" stroke="#c0c0c0" stroke-width=".3">
<path d="M175.5 64.2l-.1 .1M175.7 64.2l-.3 .3M176.2 64.2l-.8 .8M176.4 64.2l-.8 .8M176.8 64.2l-.8 .8M177.1 64.2l-.8 .8M177.5 64.2l-.8 .8M177.8 64.2l-.8 .8M178.2 64.2l-.8 .8M178.4 64.2l-.8 .8M178.9 64.2l-.8 .8M179.1 64.2l-.8 .8"/>
<path d="M179.5 64.2l-.7 .8M179.8 64.2l-.8 .8M180.2 64.2l-.8 .8M180.4 64.2l-.8 .8M180.9 64.2l-.8 .8M181.1 64.2l-.8 .8M181.6 64.2l-.8 .8M181.8 64.2l-.8 .8M182.2 64.2l-.8 .8M182.5 64.2l-.9 .8M182.9 64.2l-.8 .8M183.1 64.2l-.7 .8"/>
<path d="M183.4 64.4l-.6 .6M183.4 64.6l-.4 .4"/>
</g>
<g fill="#000">
<path d="M170 309.2l3.4-.4-3.1 1.3a.5 .5 0 0 0 .4-.6 .5 .5 0 0 0-.7-.3z"/>
<path d="M178.4 72.8a1.01 1.01 0 0 0 1 .9 1.01 1.01 0 0 0 1-.9l-1 6.3zM179.4 286.1l1 6.3a1.01 1.01 0 0 0-1-.9 1.01 1.01 0 0 0-1 .9z"/>
</g>
<g fill="#7171ff">
<path d="M93 211.5a.51 .51 0 0 0 .1 .7 .51 .51 0 0 0 .7 0l-2.6 2.1z"/>
<path d="M94.3 127.3l3.3-.5a.51 .51 0 0 0-.5 .5 .51 .51 0 0 0 .5 .5zM87 126.8l3.3 .5-3.3 .5a.51 .51 0 0 0 .5-.5 .51 .51 0 0 0-.5-.5z"/>
<path d="M184.6 53.4l3.3-.5a.49 .49 0 0 0-.5 .5 .49 .49 0 0 0 .5 .5zM170.9 52.9l3.3 .5-3.3 .5a.49 .49 0 0 0 .4-.5 .49 .49 0 0 0-.4-.5z"/>
<path d="M246.1 242.8l3.3-.6a.51 .51 0 0 0-.5 .5 .51 .51 0 0 0 .5 .6zM223.8 242.2l3.3 .6-3.3 .5a.51 .51 0 0 0 .5-.6 .51 .51 0 0 0-.5-.5zM239.1 297.6l3.3-.5a.51 .51 0 0 0-.5 .5 .51 .51 0 0 0 .5 .6zM230.8 297.1l3.3 .5-3.3 .6a.51 .51 0 0 0 .5-.6 .51 .51 0 0 0-.5-.5zM92.5 263.3l3.3-.5a.51 .51 0 0 0-.5 .5 .51 .51 0 0 0 .5 .5zM86.7 262.8l3.3 .5-3.3 .5a.51 .51 0 0 0 .4-.5 .51 .51 0 0 0-.4-.5z"/>
<path d="M235.8 308.3l3.3 .5-3.3 .5a.49 .49 0 0 0 .5-.5 .49 .49 0 0 0-.5-.5zM244.1 308.8l3.3-.5a.49 .49 0 0 0-.5 .5 .49 .49 0 0 0 .5 .5zM230.3 267l3.3 .5-3.3 .5a.51 .51 0 0 0 .5-.5 .51 .51 0 0 0-.5-.5zM239.6 267.5l3.3-.5a.51 .51 0 0 0-.5 .5 .51 .51 0 0 0 .5 .5zM230.8 252.3l3.3 .5-3.3 .5a.51 .51 0 0 0 .5-.5 .51 .51 0 0 0-.5-.5zM239.1 252.8l3.3-.5a.51 .51 0 0 0-.5 .5 .51 .51 0 0 0 .5 .5zM84.2 265l3.3 .6-3.3 .4a.51 .51 0 0 0 .4-.5 .51 .51 0 0 0-.4-.5zM90 265.6l3.3-.6a.51 .51 0 0 0-.5 .5 .51 .51 0 0 0 .5 .5zM83 121.4l3.3 .5-3.3 .5a.49 .49 0 0 0 .5-.5 .49 .49 0 0 0-.5-.5zM94.3 121.9l3.3-.5a.49 .49 0 0 0-.5 .5 .49 .49 0 0 0 .5 .5zM203.7 47.5l3.3 .5-3.3 .5a.51 .51 0 0 0 .5-.5 .51 .51 0 0 0-.5-.5zM215.1 48l3.2-.5a.51 .51 0 0 0-.4 .5 .51 .51 0 0 0 .4 .5z"/>
<path d="M170.1 320.6l3.3 .5-3.3 .5a.49 .49 0 0 0 .4-.5 .49 .49 0 0 0-.4-.5zM185.4 321.1l3.3-.5a.49 .49 0 0 0-.5 .5 .49 .49 0 0 0 .5 .5z"/>
<path d="M170.9 315.4l3.3 .5-3.3 .5a.51 .51 0 0 0 .5-.5 .51 .51 0 0 0-.5-.5zM184.6 315.9l3.3-.5a.51 .51 0 0 0-.5 .5 .51 .51 0 0 0 .5 .5z"/>
<path d="M162.9 279.2a.51 .51 0 0 0 .5 .5 .51 .51 0 0 0 .5-.5l-.5 3.4zM163.4 236.6l.5 3.3a.51 .51 0 0 0-.5-.5 .51 .51 0 0 0-.5 .5zM147 279.2l.5 3.3a.49 .49 0 0 0-.5-.4 .49 .49 0 0 0-.5 .4zM146.5 269.3a.49 .49 0 0 0 .5 .4 .49 .49 0 0 0 .5-.4l-.5 3.3zM147 245.9l.5 3.3a.49 .49 0 0 0-.5-.5 .49 .49 0 0 0-.5 .5zM146.5 222.6a.49 .49 0 0 0 .5 .5 .49 .49 0 0 0 .5-.5l-.5 3.3zM140.7 99.2l.5 3.3a.49 .49 0 0 0-.5-.5 .49 .49 0 0 0-.5 .5zM140.2 82.6a.49 .49 0 0 0 .5 .5 .49 .49 0 0 0 .5-.5l-.5 3.3zM148.8 84.5l.5 3.3a.51 .51 0 0 0-.5-.5 .51 .51 0 0 0-.5 .5zM148.3 79.3a.51 .51 0 0 0 .5 .5 .51 .51 0 0 0 .5-.5l-.5 3.3zM119.2 264.6a.49 .49 0 0 0 .5 .5 .49 .49 0 0 0 .5-.5l-.5 3.3zM119.7 211.2l.5 3.3a.49 .49 0 0 0-.5-.5 .49 .49 0 0 0-.5 .5zM114.7 282.6l.5 3.3a.49 .49 0 0 0-.5-.5 .49 .49 0 0 0-.5 .5zM114.2 264.6a.49 .49 0 0 0 .5 .5 .49 .49 0 0 0 .5-.5l-.5 3.3zM118.8 97.9l.5 3.3a.51 .51 0 0 0-.5-.5 .51 .51 0 0 0-.5 .5zM118.3 79.3a.51 .51 0 0 0 .5 .5 .51 .51 0 0 0 .5-.5l-.5 3.3zM264.9 278.8a.51 .51 0 0 0 .5 .4 .51 .51 0 0 0 .5-.4l-.5 3.3zM265.4 273.6l.5 3.3a.51 .51 0 0 0-.5-.5 .51 .51 0 0 0-.5 .5zM257.7 285.1l.5 3.3a.51 .51 0 0 0-.5-.5 .51 .51 0 0 0-.5 .5zM257.2 278.8a.51 .51 0 0 0 .5 .4 .51 .51 0 0 0 .5-.4l-.5 3.3zM224.9 65.1l.5 3.3a.51 .51 0 0 0-.5-.5 .51 .51 0 0 0-.5 .5zM224.4 49.8a.51 .51 0 0 0 .5 .5 .51 .51 0 0 0 .5-.5l-.5 3.3z"/>
<path d="M168 54.5a.51 .51 0 0 0 .5 .4 .51 .51 0 0 0 .6-.4l-.5 3.2zM168.6 64.2l.5 3.2a.51 .51 0 0 0-.6-.4 .51 .51 0 0 0-.5 .4z"/>
<path d="M167.1 82.6l.5 3.2a.51 .51 0 0 0-.5-.4 .51 .51 0 0 0-.5 .4zM166.6 279.2a.51 .51 0 0 0 .5 .5 .51 .51 0 0 0 .5-.5l-.5 3.4zM163.7 82.6l.5 3.2a.51 .51 0 0 0-.5-.4 .51 .51 0 0 0-.5 .4zM163.2 87.9a.51 .51 0 0 0 .5 .5 .51 .51 0 0 0 .5-.5l-.5 3.3zM140.5 275.9a.51 .51 0 0 0 .6 .5 .51 .51 0 0 0 .5-.5l-.5 3.3zM141.1 282.6l.5 3.3a.51 .51 0 0 0-.5-.5 .51 .51 0 0 0-.6 .5zM162 53.6a.51 .51 0 0 0 .5 .5 .51 .51 0 0 0 .5-.5l-.5 3.4zM162.5 65l.5 3.2a.51 .51 0 0 0-.5-.4 .51 .51 0 0 0-.5 .4zM197.8 298.3a.51 .51 0 0 0 .5 .4 .51 .51 0 0 0 .6-.4l-.5 3.2zM198.4 309.5l.5 3.4a.51 .51 0 0 0-.6-.5 .51 .51 0 0 0-.5 .5zM217.2 276.8a.51 .51 0 0 0 .5 .4 .51 .51 0 0 0 .5-.4l-.5 3.3zM217.7 285.1l.5 3.3a.51 .51 0 0 0-.5-.5 .51 .51 0 0 0-.5 .5zM82.7 265.9a.51 .51 0 0 0 .5 .5 .51 .51 0 0 0 .5-.5l-.6 3.3zM83.1 279.7l.6 3.3a.51 .51 0 0 0-.5-.5 .51 .51 0 0 0-.5 .5zM99.1 130.2a.51 .51 0 0 0 .5 .5 .51 .51 0 0 0 .5-.5l-.5 3.3zM99.6 145.5l.5 3.3a.51 .51 0 0 0-.5-.5 .51 .51 0 0 0-.5 .5z"/>
<path d="M190.4 299.1a.51 .51 0 0 0 .5 .4 .51 .51 0 0 0 .5-.4l-.5 3.2zM190.9 308.8l.5 3.2a.51 .51 0 0 0-.5-.4 .51 .51 0 0 0-.5 .4z"/>
<path d="M240.8 259.7l3.3 .5-3.3 .5a.51 .51 0 0 0 .5-.5 .51 .51 0 0 0-.5-.5zM246.1 260.2l3.3-.5a.51 .51 0 0 0-.5 .5 .51 .51 0 0 0 .5 .5z"/>
<path d="M172.1 70.9l3.3 .6-3.3 .4a.51 .51 0 0 0 .5-.5 .51 .51 0 0 0-.5-.5zM183.4 71.5l3.3-.6a.51 .51 0 0 0-.5 .5 .51 .51 0 0 0 .5 .5z"/>
<path d="M170.1 47.4l3.3 .6-3.3 .5a.51 .51 0 0 0 .4-.6 .51 .51 0 0 0-.4-.5zM185.4 48l3.3-.6a.51 .51 0 0 0-.5 .5 .51 .51 0 0 0 .5 .6z"/>
</g>
<text font-size="10" x="192.9" y="370.1">Стойка опорная</text>
<g font-size="5">
<text x="187.7" y="35.6">I: вырез под балку 2</text>
<text x="192.8" y="40.2">МАСШТАБ 1 : 5</text>
<text x="67.7" y="109.5">H: вырез под балку 1</text>
<text x="72.1" y="114.1">МАСШТАБ 1 : 5</text>
<text x="71.1" y="192.4">МАСШТАБ 1 : 5</text>
<text x="219.3" y="235.1">МАСШТАБ 1 : 2</text>
<text x="73.9" y="255.7">МАСШТАБ 1 : 2</text>
</g>
<g font-size="4.8">
<text x="99.9" y="333.1">Горячекатанная профильная труба 60x40mm с толщиной стенки 4mm</text>
<text x="278.6" y="389.1">1:15</text>
</g>
<g font-size="4.7" fill="#7171ff">
<text x="173.6" y="46.9">60.00</text>
<text x="205.2" y="47">40.00</text>
<text x="173.6" y="52.4">52.00</text>
<text x="223.9" y="64.9" transform="rotate(-90 223.9 64.9)">60.00</text>
<text x="161.5" y="66.7" transform="rotate(-90 161.5 66.7)">40.00</text>
<text x="167.6" y="66.7" transform="rotate(-90 167.6 66.7)">32.00</text>
<text x="173.6" y="70.4">40.00</text>
<text x="147.8" y="80" transform="rotate(-90 147.8 80)">29.00</text>
<text x="117.8" y="97.3" transform="rotate(-90 117.8 97.3)">230.00</text>
<text x="139.7" y="99.7" transform="rotate(-90 139.7 99.7)">200.00</text>
<text x="162.7" y="110.5" transform="rotate(-90 162.7 110.5)">130.00</text>
<text x="84.5" y="120.9">40.00</text>
<text x="86.5" y="126.3">20.00</text>
<text x="98.6" y="145.3" transform="rotate(-90 98.6 145.3)">60.00</text>
<text x="166.1" y="190.9" transform="rotate(-90 166.1 190.9)">3000.00</text>
<text x="93.8" y="210" transform="rotate(-47 93.8 210)">18.00</text>
<text x="146" y="243" transform="rotate(-90 146 243)">300.00</text>
<text x="230.8" y="241.7">38.00</text>
<text x="118.7" y="246.7" transform="rotate(-90 118.7 246.7)">850.00</text>
<text x="230.8" y="251.8">10.00</text>
<text x="86.7" y="262.3">5.00</text>
<text x="239.5" y="259.2">4.00</text>
<text x="73" y="264.5">5.00</text>
<text x="162.4" y="266.7" transform="rotate(-90 162.4 266.7)">690.00</text>
<text x="236.7" y="266.4">12.00</text>
<text x="256.7" y="266.4" transform="rotate(-90 256.7 266.4)">6.00</text>
<text x="264.4" y="268.8" transform="rotate(-90 264.4 268.8)">17.00</text>
<text x="146" y="270.5" transform="rotate(-90 146 270.5)">100.00</text>
<text x="82.2" y="280.2" transform="rotate(-90 82.2 280.2)">21.00</text>
<text x="113.7" y="282.3" transform="rotate(-90 113.7 282.3)">220.00</text>
<text x="140.1" y="290.9" transform="rotate(-90 140.1 290.9)">50.00</text>
<text x="216.7" y="288.4" transform="rotate(-90 216.7 288.4)">10.00</text>
<text x="230.8" y="296.6">10.00</text>
<text x="189.9" y="311.4" transform="rotate(-90 189.9 311.4)">32.00</text>
<text x="197.4" y="311.4" transform="rotate(-90 197.4 311.4)">40.00</text>
<text x="233.1" y="307.7">10.00</text>
<text x="173.6" y="314.8">52.00</text>
<text x="173.6" y="320.1">60.00</text>
</g>
<g font-size="4.7">
<text x="188.9" y="86.4">I</text>
<text x="74.1" y="183.4">G: отверстие</text>
<text x="69.2" y="187.9">под шпильку M16</text>
<text x="224.8" y="221.7">D: прорезь</text>
<text x="136.6" y="227">H</text>
<text x="221" y="226.2">для полочного</text>
<text x="222.8" y="230.7">кронштейна</text>
<text x="80" y="242.2">F: прорезь</text>
<text x="74.4" y="246.7">для крепёжной</text>
<text x="82.3" y="251.3">полоски</text>
<text x="136.8" y="272.2">F</text>
<text x="116.2" y="278.7">G</text>
<text x="185.6" y="281">D</text>
</g>
<g font-size="3.6">
<text x="147.5" y="3.6">1</text>
<text x="16.4" y="106.1">B</text>
<text x="293.4" y="106.1">B</text>
<text x="16.4" y="316.1">A</text>
<text x="293.4" y="316.1">A</text>
<text x="245.5" y="378.6">Лит.</text>
<text x="260.5" y="378.6">Масса</text>
<text x="275.1" y="378.6">Масштаб</text>
<text x="243" y="398.6">Лист 1</text>
<text x="263" y="398.6">Листов 1</text>
<text x="147.5" y="418.6">1</text>
<text x="198.5" y="418.6">Копировал</text>
<text x="257.7" y="418.6">Формат А3</text>
<text x="295.8" y="414.7" transform="rotate(-90 295.8 414.7)">Файл: Опорная стойка чертёж</text>
</g>
</svg>
